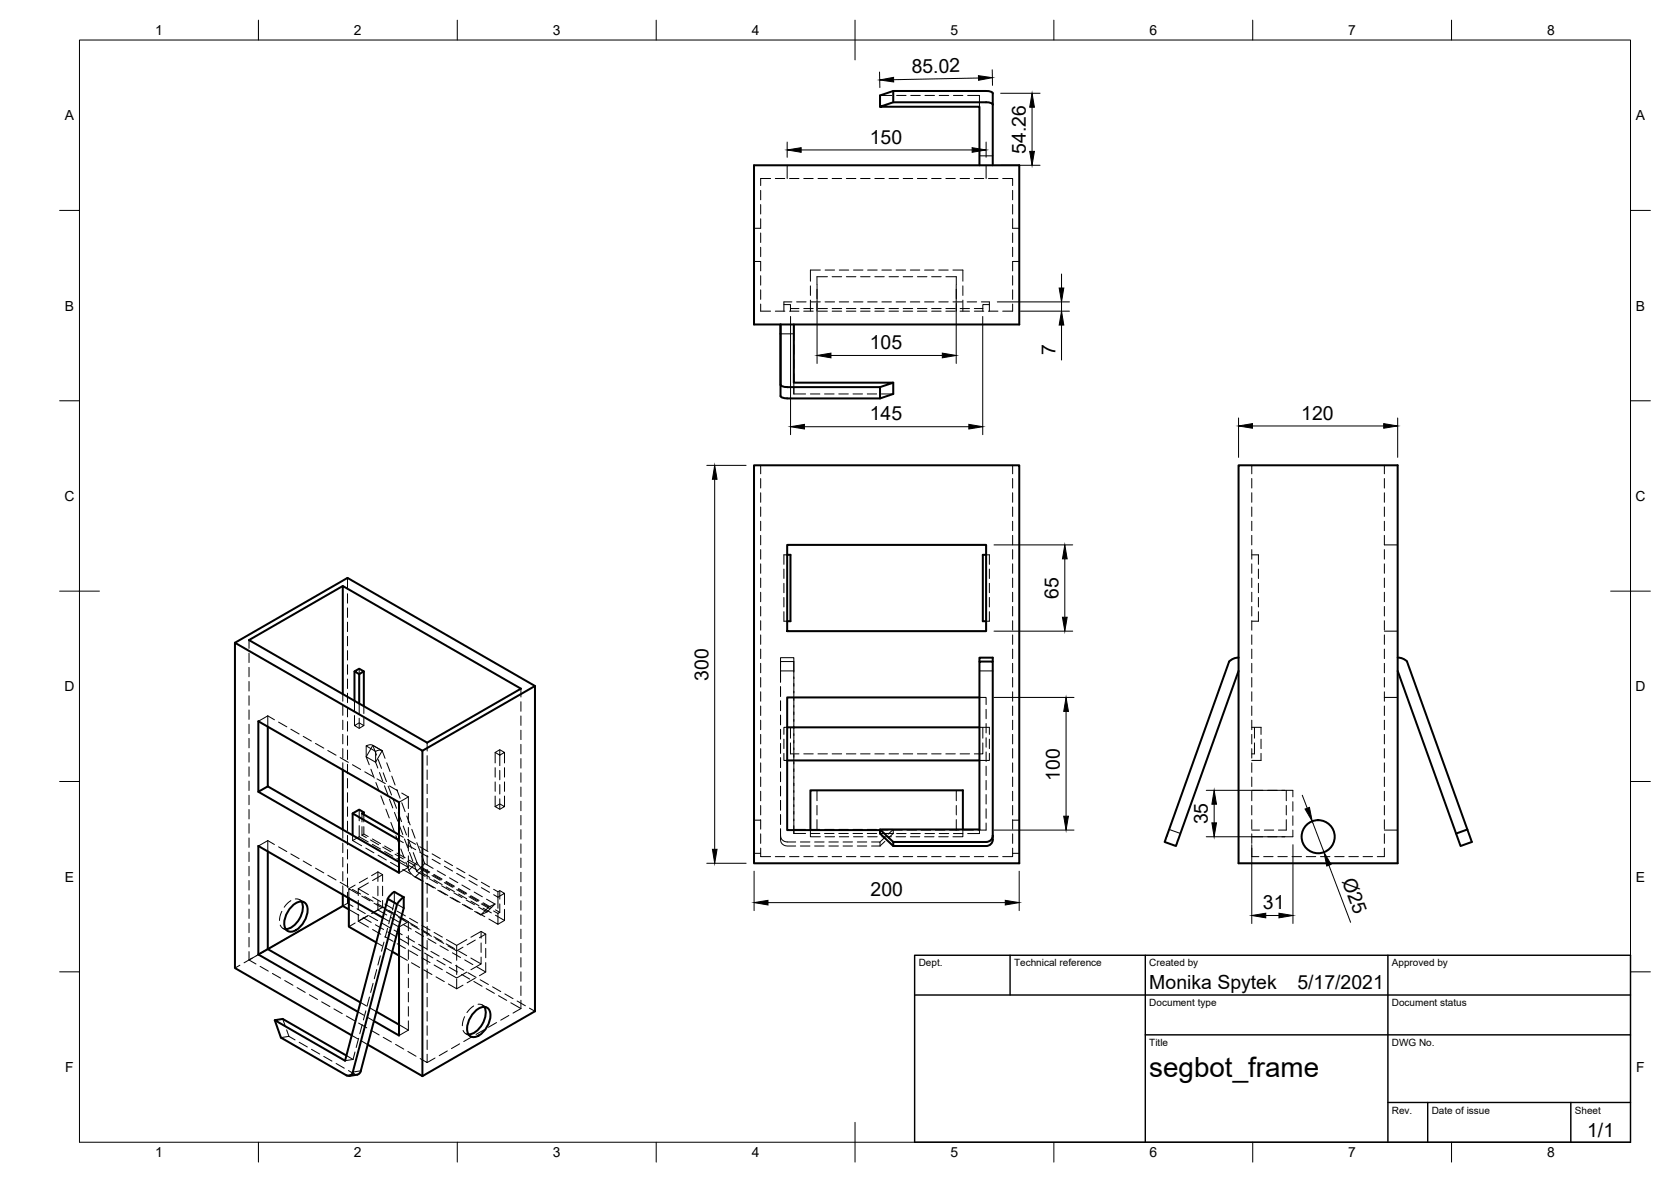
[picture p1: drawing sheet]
<svg xmlns="http://www.w3.org/2000/svg" width="420mm" height="297mm" viewBox="0 0 420 297" stroke-linecap="round" stroke-linejoin="round" font-family="sans-serif">
<!-- layer: Hidden -->
<g fill="none" stroke="#000" stroke-width=".25">
<path d="M221.3 24h2.9M225.4 24h2.4M229 24h2.4M232.6 24h2.4M236.2 24h2.3M239.7 24h2.4M243.3 24h3v2.8M246.3 39.2h3.3M191.3 47.8v2.4M191.3 51.4v2.4M191.3 55v2.4h-1.7M191.3 58.6v2.3"/>
<path d="M193.8 44.9h-2.5v1.7M194.9 44.9h2.4M197.9 41.5v3.4M198.5 44.9h2.4M202.1 44.9h2.4M205.7 44.9h2.3M209.2 44.9h2.4M212.8 44.9h2.4M216.4 44.9h2.4M220 44.9h2.3M223.5 44.9h2.4M227.1 44.9h2.4"/>
<path d="M230.7 44.9h2.4M234.3 44.9h2.3M237.8 44.9h2.4M241.4 44.9h2.4M245 44.9h2.4M247.9 41.5v3.4M248.5 44.9h2.4M252.1 44.9h2.5v1.7M254.6 47.8v2.4M254.6 51.4v2.4M254.6 55v2.4h1.7M254.6 58.6v2.3"/>
<path d="M189.6 65.7h1.7v2.4M191.3 62.1v2.4M191.3 69.3v2.4M191.3 72.8v2.4M191.3 76.4v1.8h2.5M194.9 78.2h2.4M197.1 76.5h1.7v1M198.5 78.2h2.4M198.8 77.5v.7M198.8 77.5h2.1M199.1 75.9h-2v2.3M200.3 75.9h2.4"/>
<path d="M202.1 77.5h2.4M202.1 78.2h2.4M203.8 71.8v2.4M203.8 75.4v2.8M203.9 75.9h2.4M205.4 72.7v2.4M205.4 76.2v2M205.7 77.5h2.3M205.7 78.2h2.3M206.3 67.9h-2.5v2.8M207.5 75.9h2.3M207.5 67.9h2.3"/>
<path d="M208 69.5h-2.6v2M209.2 77.5h2.4M209.2 69.5h2.4M209.2 78.2h2.4M211 75.9h2.4M211 67.9h2.4M212.8 77.5h2.4M212.8 69.5h2.4M212.8 78.2h2.4M214.6 75.9h2.4M214.6 67.9h2.4M216.4 77.5h2.4"/>
<path d="M216.4 69.5h2.4M216.4 78.2h2.4M218.2 75.9h2.4M218.2 67.9h2.4M220 77.5h2.3M220 69.5h2.3M220 78.2h2.3M221.7 75.9h2.4M221.7 67.9h2.4M223.5 77.5h2.4M223.5 69.5h2.4M223.5 78.2h2.4"/>
<path d="M225.3 75.9h2.4M225.3 67.9h2.4M227.1 77.5h2.4M227.1 69.5h2.4M227.1 78.2h2.4M228.9 75.9h2.4M228.9 67.9h2.4M230.7 77.5h2.4M230.7 69.5h2.4M230.7 78.2h2.4M232.5 75.9h2.3M232.5 67.9h2.3"/>
<path d="M234.3 77.5h2.3M234.3 69.5h2.3M234.3 78.2h2.3M236 75.9h2.4M236 67.9h2.4M237.8 69.5h2.7v2M237.8 77.5h2.4M237.8 78.2h2.4M239.6 75.9h2.4M239.6 67.9h2.5v2.8M240.5 72.7v2.4M240.5 76.2v2"/>
<path d="M241.4 77.5h2.4M241.4 78.2h2.4M242.1 71.8v2.4M242.1 75.4v2.8M243.2 75.9h2.4M245 77.5h2.1M245 78.2h2.4M246.8 75.9h2v2.3M247.1 77.5v.7M248.5 78.2h2.4M248.8 76.5h-1.7v1M254.6 62.1v2.4"/>
<path d="M254.6 69.3v2.4M254.6 72.8v2.4M254.6 76.4v1.8h-2.5M256.3 65.7h-1.7v2.4M196.3 83.9h3.3M199.6 81.5v4M199.6 86.7v2.4M199.6 90.3v2.3M199.6 93.8v5.2h3M203.8 99h2.3M207.3 99h2.4M210.9 99h2.4"/>
<path d="M214.5 99h2.4M218.1 99h2.3M221.6 99h3M191.3 116.9v2.2M254.6 116.9v2.2M314.7 116.9v2.2M348.1 116.9v2.2M191.3 120.3v2.3M191.3 123.8v2.4M191.3 127.4v2.4M191.3 131v2.4M191.3 134.5v2.4"/>
<path d="M191.3 138.1v2.4M197.9 139.4h-.8v2.4M247.9 139.4h.9v2.4M254.6 120.3v2.3M254.6 123.8v2.4M254.6 127.4v2.4M254.6 131v2.4M254.6 134.5v2.4M254.6 138.1v2.4M314.7 139.4h1.7v2.4M314.7 120.3v2.3M314.7 123.8v2.4"/>
<path d="M314.7 127.4v2.4M314.7 131v2.4M314.7 134.5v2.4M314.7 138.1v2.4M348.1 134.5v2.4h3.3M348.1 120.3v2.3M348.1 123.8v2.4M348.1 127.4v2.4M348.1 131v2.4M348.1 138.1v2.4M87.4 145.2v2.8M87.4 149.2v2.4"/>
<path d="M87.4 152.8v2.4M87.4 156.3v2.4M87.4 159.9v2.4M191.3 141.7v2.4M191.3 145.3v2.3M191.3 148.8v2.4M191.3 152.4v2.4M191.3 156v2.4M191.3 159.6v2.3M197.1 143v2.4M197.1 146.6v2.4M197.1 150.1v2.4"/>
<path d="M197.1 153.7v2.4h.8M248.8 143v2.4M248.8 146.6v2.4M248.8 150.1v2.4M248.8 153.7v2.4h-.9M254.6 141.7v2.4M254.6 145.3v2.3M254.6 148.8v2.4M254.6 152.4v2.4M254.6 156v2.4M254.6 159.6v2.3M314.7 141.7v2.4"/>
<path d="M314.7 145.3v2.3M314.7 148.8v2.4M314.7 152.4v2.4M314.7 156v2.4M314.7 159.6v2.3M316.4 153.7v2.4h-1.7M316.4 143v2.4M316.4 146.6v2.4M316.4 150.1v2.4M348.1 158.6h3.3M348.1 141.7v2.4M348.1 145.3v2.3"/>
<path d="M348.1 148.8v2.4M348.1 152.4v2.4M348.1 156v2.4M348.1 159.6v2.3M62.6 160.9v2M62.6 164.1v2.4M62.6 167.7v2.4M62.6 171.3v2.4M62.6 174.8v2.4M62.6 178.4v2.4M67.3 179.9v2.7M67.3 179.9l-2.3 1.4"/>
<path d="M67.3 179.9l1.7 1M86.2 174.4v1.8M86.2 177.4v2.4M87.4 163.5v2.4M87.4 167.1v2.3M87.4 170.6v2.4M87.4 174.2v2.4M87.4 177.8v2.4M89.1 176.1v2.5M89.1 179.8v2.5M90.3 168v1.4M90.3 176.8v2.5"/>
<path d="M91.5 177.5v1.8M131 173.1v2.1M131 176.3v2.4M131 179.9v2.4M191.3 163.1v2.4M191.3 166.7v2.4M191.3 170.3v2.4M191.3 173.8v2.4M191.3 177.4v2.4M196.3 168.6v-3.3h3.3v3.3h-3.3v2.8M196.3 167.9v-1.6h3.3v43.2h3M196.3 169.1v2.4"/>
<path d="M196.3 172.6v2.4M196.3 176.1v2.5M196.3 179.7v2.5M246.3 175.3h1.6v1.8M246.3 168.6h3.3M247.9 178.3v2.3M254.6 163.1v2.4M254.6 166.7v2.4M254.6 170.3v2.4M254.6 173.8v2.4M254.6 177.4v2.4M314.7 163.1v2.4"/>
<path d="M314.7 166.7v2.4M314.7 170.3v2.4M314.7 173.8v2.4M314.7 177.4v2.4M348.1 175.3h3.3M348.1 163.1v2.4M348.1 166.7v2.4M348.1 170.3v2.4M348.1 173.8v2.4M348.1 177.4v2.4M62.6 182v2.4M62.6 185.6v2.3"/>
<path d="M62.6 189.1v2.4M62.6 192.7v2.4M62.6 196.3v2.4M62.6 199.8v2.4M70 181.5l2.1 1.2M73.1 183.2l2.1 1.3M76.2 185l2.1 1.2M79.3 186.8l2.1 1.2M82.4 188.6l2.1 1.2M85.5 190.4l2.1 1.2M86.2 181v2.4M86.2 184.5v2.4"/>
<path d="M86.2 188.1v2.4M86.2 191.7v1.8M87.4 181.3v2.4M87.4 184.9v2.4M87.4 188.5v2.4M87.4 192.1v2.3M87.4 195.6v2.4M87.4 199.2v2.4M88.6 192.2l2.1 1.2M89.1 182.3l1.2-.6 1.2 .6-1.2 .7zM90.3 180.5v2.5M91.5 180.5v1.8"/>
<path d="M91.7 194l2.1 1.1M92.1 187.5v2.7M93.3 193.3l.8 2.2M93.7 187.3l-.5-.2-1.1 .4 2.3 1.3M93.7 187.3l1 2.4M93.7 187.3l2.4 1.4M94.4 191.5l-2.3-1.3 .7 2M94.4 191.5l.6 1.5M94.5 196.6l.9 2.3M94.8 195.7l2.1 1.2M95.1 190.9l.8 2.2M95.4 194.1l.8 2.2"/>
<path d="M95.8 200l.8 2.2M96.1 188.7l-.6-.2-1.1 .3v2.7M96.1 188.7l.7 1.9M96.4 194.2l.8 2.2M96.7 197.5l.8 2.2M97.2 191.7l.9 2.2M97.6 197.6l.8 2.2M97.9 197.5l2.1 1.2M98.5 195l.8 2.3M99.8 198.4l.8 2.2M101 199.3l1.7 1M107.4 186.6v2.1"/>
<path d="M107.4 189.9v2.4M107.4 193.5v2.4M107.4 197.1v2.3M124.5 189.1l1.2-.7 1.2 .7-1.2 .7zM124.5 189.1v2.6M124.5 192.9v2.4M124.5 196.5v2.4M125.7 188.4v4M125.7 193.6v2.4M125.7 197.2v2.3M126.9 189.1v2.6M126.9 192.9v2.4"/>
<path d="M126.9 196.5v2.4M131 183.5v2.4M131 187.1v2.3M131 190.6v2.4M131 194.2v2.4M131 197.8v2.4M191.3 181v2.4M191.3 184.6v2.4M191.3 188.1v2.4M191.3 191.7v2.4M191.3 195.3v2.4M191.3 198.8v2.4"/>
<path d="M196.3 183.3v2.4M196.3 186.8v2.5M196.3 190.4v2.5M196.3 194v2.5M196.3 197.6v2.4M197.1 189.3v1.8h.8M197.1 185.7v2.4M197.9 182.8h-.8v1.8M198.8 182.8v2.7M198.8 186.7v2.7h2.1M202.1 189.4h2.4M205.4 198.6v2.6"/>
<path d="M205.7 189.4h2.3M209.2 189.4h2.4M212.8 189.4h2.4M216.4 189.4h2.4M220 189.4h2.3M223.5 189.4h2.4M227.1 189.4h2.4M230.7 189.4h2.4M234.3 189.4h2.3M237.8 189.4h2.4M240.5 198.6v2.6M241.4 189.4h2.4"/>
<path d="M246.3 182.8h2.5v1.8M247.1 186.7v2.7h-2.1M247.1 182.8v2.7M247.9 181.8v2.4M247.9 185.4v2.4M247.9 189v2.4M247.9 192.5v2.4M247.9 196.1v2.4M247.9 199.7v2.4M248.8 189.3v1.8h-2.5M248.8 185.7v2.4M254.6 181v2.4"/>
<path d="M254.6 184.6v2.4M254.6 188.1v2.4M254.6 191.7v2.4M254.6 195.3v2.4M254.6 198.8v2.4M314.7 182.8h2.4v1.8M314.7 198.6h2.8M314.7 181v2.4M314.7 184.6v2.4M314.7 188.1v2.4M314.7 191.7v2.4M314.7 195.3v2.4"/>
<path d="M314.7 198.8v2.4M315.4 186.7v2.7h-.7M315.4 182.8v2.7M317.1 185.7v2.4M317.1 189.3v1.8h-2.4M318.7 198.6h2.4M322.3 198.6h2.8v1.7M323.4 198.6v2.6M348.1 181v2.4M348.1 184.6v2.4M348.1 188.1v2.4M348.1 191.7v2.4"/>
<path d="M348.1 195.3v2.4M348.1 198.8v2.4M62.6 203.4v2.4M62.6 207v2.4M62.6 210.6v2.3M62.6 214.2v2.3M62.6 217.7v2.4M67.3 211.3v2.7M67.3 211.3l-2.3 1.3M67.3 211.3l1.7 .9M70 212.8l2.1 1.2M73.1 214.6l2.1 1.2"/>
<path d="M76.2 216.4l2.1 1.2M79.3 218.2l2.1 1.2M82.4 219.9l2.1 1.2M86.2 208.5v2.2M86.2 211.9v2.4M86.2 215.5v2.4M86.2 219v2.4M87.4 202.8v2.4M87.4 206.4v2.3M87.4 209.9v2.4M87.4 213.5v2.4M87.4 217.1v2.4"/>
<path d="M88.7 209.9v1.3l2.2 1.3M90.3 203.5v2.8M90.3 207.5v2.8M90.3 210.3l-1.6 .9M90.3 210.3l2.3 1.3M91 204.4v2.2M91 207.7v2.2M91 209.9l1.1 .6M91.5 207.7v1.9l-.5 .3M91.5 204.7v1.9M91.5 209.6l1.1 .6M92 213.1l2 1.2"/>
<path d="M93.2 211.1l2 1.2M93.6 210.8l2.1 1.2M93.6 212.2l2.1 1.2M95 219.1v2.4M95 219.1l-1.6 1M95 219.1l1.2 .7M95.1 214.9l2 1.2M96.2 219.8l-2.5 1.5M96.2 219.8v1.7M96.2 212.9l2.1 1.2M96.7 212.6l2.1 1.2M96.7 214l2.1 1.2"/>
<path d="M97 203.3l.9 2.3M97.9 200.8l.9 2.2M98.2 216.7l2 1.2M98.3 206.7l.8 2.2M98.9 200.9l.8 2.2M99.2 204.2l.8 2.2M99.3 214.7l2.1 1.1M99.5 210l.9 2.2M99.8 214.4l2.1 1.2M99.8 215.8l2.1 1.1M100.1 204.2l.9 2.3M100.3 216.6l2.4 1.4"/>
<path d="M100.3 209.8l1.1 .6M100.3 211.1l1.1 .7M100.4 207.5l.9 2.2M100.8 213.3l.8 2.3M101 201.7l.9 2.2M101.3 218.5l2 1.2M101.4 207.6l.8 2.2M101.7 210.8l.9 2.3M102.1 216.7l1.1 2.7 1 .9 1.7 1M102.3 205.1l.8 2.2M102.4 216.4l2.1 1.2M102.4 211l2.1 1.2"/>
<path d="M102.4 212.4l2.1 1.1M102.6 210.9l.9 2.3M102.7 200.3v2.9M102.7 204.4v2.3M102.7 207.9v2.4M102.7 211.5v2.4M102.7 215.1v2.9M102.7 200.3l-2.4 1.3M102.7 218l-2.4 1.3M102.9 216.2l2.1 1.2M102.9 217.5l2.1 1.2M103 214.2l.8 2.2"/>
<path d="M103.5 208.4l.9 2.2M103.9 214.3l1.3 3.1 1 .9 1.7 1M104.2 217.5l.6 1.5M104.8 219l2.1 1.2M104.8 211.8l.8 2.2M105.5 212.8l2.1 1.2M105.5 218.2l2.1 1.2M105.5 214.2l2.1 1.1M106 218l2.1 1.1M106 219.3l2.1 1.2M106.1 215.1l.7 1.9M106.8 217l-2 2"/>
<path d="M106.8 217l2.1 1.2M107.4 200.6v2.4M107.4 204.2v2.4M107.4 207.8v2.4M107.4 211.4v2.3M107.4 214.9v2.4M107.4 218.5v2.4M108.6 214.6l2.1 1.2M108.6 215.9l2.1 1.2M109 219.9l2 1.2M109.1 219.7l2.1 1.2M109.9 218.8l2.1 1.2"/>
<path d="M111.7 216.4l2.1 1.1M111.7 217.7l2.1 1.2M114.8 218.1l2.1 1.2M114.8 219.5l2.1 1.2M117.9 219.9l2.1 1.2M124.5 202.7l1.2-.7 1.2 .7-1.2 .7zM124.5 200.1v2.6M125.7 200.7v2.7M126.9 200.1v2.6M131 201.3v2.4M131 204.9v2.4M131 208.5v2.4"/>
<path d="M131 212.1v2.3M131 215.6v2.4M131 219.2v2.4M189.6 214.4h1.7M189.6 206.1h1.7M191.3 202.4v2.4M191.3 206v2.4M191.3 209.6v2.3M191.3 213.1v2.2h2.5M194.9 215.3h2.4M196.3 210a1.63 1.63 0 0 0 1.6 1.6h2.2M196.3 208.3v2.7a1.63 1.63 0 0 0 1.6 1.6h2.2"/>
<path d="M196.3 201.1v2.5M196.3 204.7v2.5M198.5 215.3h2.4M199.6 208.4h3M201.3 212.6h2.3M201.3 211.6h2.3M202.1 215.3h2.4M203.8 208.6v1.7h2.5M203.8 209.5h2.3M203.8 208.4h2.3M204.8 212.6h2.4M204.8 211.6h2.4"/>
<path d="M205.4 202.4v2.4M205.4 206v2.6M205.7 215.3h2.3M207.3 209.5h2.4M207.3 208.4h2.4M207.5 210.3h2.3M208.4 212.6h2.4M208.4 211.6h2.4M209.2 215.3h2.4M210.9 209.5h2.4M210.9 208.4h2.4M211 210.3h2.4"/>
<path d="M212 212.6h2.4M212 211.6h2.4M212.8 215.3h2.4M214.5 209.5h2.4M214.5 208.4h2.4M214.6 210.3h2.4M215.6 212.6h2.3M215.6 211.6h2.3M216.4 215.3h2.4M218.1 209.5h2.3M218.1 208.4h2.3M218.2 210.3h2.4"/>
<path d="M219.1 211.6h2.2v1M219.1 212.6h2.2M220 215.3h2.3M221.3 208.6h2M221.6 208.4h3M221.7 210.3h2.4M222.5 211.4l-1.2 1.2M222.5 210.4l-1.2 1.2M223.5 215.3h2.4M224.5 208.6h2.4M224.6 209.5l-1.2 1.1M224.6 209.5h-3.3"/>
<path d="M224.6 208.4v1.1M224.6 208.4l-1.2 1.2M225.3 210.3h2.4M225.4 209.5h2.4M227.1 215.3h2.4M228 208.6h2.4M228.9 210.3h2.4M229 209.5h2.4M230.7 215.3h2.4M231.6 208.6h2.4M232.5 210.3h2.3M232.6 209.5h2.4"/>
<path d="M234.3 215.3h2.3M235.2 208.6h2.4M236 210.3h2.4M236.2 209.5h2.3M237.8 215.3h2.4M238.8 208.6h2.4M239.7 209.5h2.4M240.5 202.4v2.4M240.5 206v2.6M241.4 215.3h2.4M242.1 208.5v1.8h-2.5M242.4 208.6h2.3"/>
<path d="M245 215.3h2.4M246.3 208.5v1h-3M247.9 206.8v1.8h-2M247.9 203.2v2.4M248.5 215.3h2.4M254.6 213.1v2.2h-2.5M254.6 202.4v2.4M254.6 206v2.4M254.6 209.6v2.3M254.6 214.4h1.7M254.6 206.1h1.7M294 208.4l2.8 1.1"/>
<path d="M314.7 208.6h2M314.7 213.1v2.2h1.8M314.7 210.3h2.8M314.7 202.4v2.4M314.7 206v2.4M314.7 209.6v2.3M317.7 215.3h2.4M317.9 208.6h2.4M318.7 210.3h2.4M321.3 215.3h2.4M323.4 206v2.6h-1.9M323.4 202.4v2.4"/>
<path d="M324.9 215.3h2.4M325.1 208.6v1.7h-2.8M325.1 201.5v2.3M325.1 205v2.4M328.4 215.3h2.4M332 215.3h2.4M335.6 215.3h2.4M339.2 215.3h2.3M342.7 215.3h2.4M348.1 208.6h3.3M348.1 213.1v2.2h-1.8M348.1 202.4v2.4"/>
<path d="M348.1 206v2.4M348.1 209.6v2.3M62.6 221.3v2.4M62.6 224.9v2.3M62.6 228.4v2.4M62.6 232v2.4M62.6 235.6v2.4M62.6 239.1v2.1M66.5 239l-2 1.2M67.4 238.5l-1.9 1.1M69.6 237.2l-2.1 1.2M70.5 232.5l.4 .6 .9 .4"/>
<path d="M70.9 229l-.5 1.3-.1 1M71.1 233.3l1.2 .7M72.7 235.4l-2.1 1.2M73.1 226.3l-1.6 1.7M74.3 225.9l1 .2 .5 .5M75.3 226.1l1.2 .7M75.8 233.6l-2.1 1.3M78.9 231.9l-2.1 1.2M82 230.1l-2.1 1.2M85.1 228.3l-2.1 1.2M85.5 221.7l2.1 1.2M86.2 222.6v2.2"/>
<path d="M87.4 224.2v2.8l1.4 .8M87.4 220.6v2.4M87.4 227l-1.3 .7M87.7 228.5l2.6 1.5M88.6 223.5l2.1 1.2M89.3 232l-1.6 .9M89.3 222.4l-1.6 .9M89.8 228.4l2 1.2M89.9 224.6l-2.2-1.3v2.4M90.1 226.2v2.4M90.1 229.8v1.7M90.1 231.5l2.5 1.5"/>
<path d="M91 225.2l2 1.2M91.3 230.6l2 1.2M91.7 225.3l2.1 1.2M92.4 230.2l-2.1 1.2M92.4 220.6l-2.1 1.2M92.6 230l-2.5 1.5M92.6 221.9l-2.5 1.4M92.6 224.8l-2.5-1.5v1.8M92.9 230.2l2.1 1.2M93.7 225.4l2 1.2M93.7 233.6l2 1.2M94 227l2.1 1.2"/>
<path d="M94.4 232.4l2.1 1.2M94.6 236.8l1.5 .9M94.8 227.1l2.1 1.2M95 222.7v2.4M95 226.3v2.4M95 228.7l-1.6 .9M95 228.7l2.2 1.2M96 232l2 1.1M96.2 226.3v1.7l-2.5 1.5M96.2 222.7v2.4M96.2 228l2.6 1.5M96.2 230.6l1.5 .9"/>
<path d="M96.5 236.8l-.6 2.2M96.8 227.2l2 1.2M96.8 235.4l2 1.2M97.1 238.3l1.5 .8M97.2 228.8l2 1.2M97.5 233.3l-.7 2.3M97.5 234.2l2 1.2M97.9 228.9l2.1 1.1M98.3 230.5l2 1.2M98.4 229.8l-.7 2.3M98.8 232.1l1.5 .8M99.1 233.7l2 1.2"/>
<path d="M99.1 226.9l-.4 1.8M99.1 226.9l2.4 1.3M99.1 224.1v2.8M99.8 230.1l2.1 1.2M99.9 229l2 1.2M99.9 237.2l2 1.1M100.2 230.6l2.1 1.1M100.6 236l2 1.1M101 230.6l1.7 1M101.4 232.3l2 1.2M102.2 235.5l2 1.2M102.7 231.6l-2.4 1.4"/>
<path d="M102.7 231.6v2.3M102.7 235.1v2.4M102.7 238.7v2.4M102.9 231.8l2.1 1.2M103 230.8l2 1.2M103 238.9l2 1.2M103.3 232.3l2.1 1.2M103.7 237.7l2 1.2M104.4 220.3l2 1.2M104.5 234.1l2 1.2M105.3 237.3l2 1.2M106 233.6l2.1 1.2"/>
<path d="M106.1 232.5l2 1.2M106.4 234.1l2.1 1.2M106.8 239.5l2 1.2M107 221.9l2 1.2M107.4 222.1v2.4M107.4 225.6v2.4M107.4 229.2v2.4M107.4 232.8v2.4M107.4 236.4v2.3M107.4 239.9v2.4M107.4 222l2.1 1.2M107.5 235.9l2.1 1.2"/>
<path d="M107.9 220.8l2.1 1.2M108.4 239.1l2 1.2M108.6 220l2.1 1.2M109.1 221.1l2.1 1.2M109.1 235.4l2.1 1.2M109.2 234.3l2 1.2M109.5 235.9l2.1 1.2M110.1 223.7l2 1.2M110.6 223.8l2 1.2M110.6 237.7l2.1 1.2M111 222.6l2.1 1.2M111.7 221.8l2.1 1.2"/>
<path d="M112.1 221.7l2 1.2M112.2 221.5l2.1 1.2M112.2 222.9l2.1 1.2M112.2 237.2l2.1 1.2M112.2 236.1l2.6 1.5v1.4M112.6 237.7l2.2 1.3M113 220.6l2.1 1.2M113.2 225.5l2 1.2M113.6 225.6l2.1 1.2M113.7 239.4l2.1 1.2M114.1 224.4l2.1 1.2M114.8 223.6l2.1 1.2"/>
<path d="M114.8 239v2.3M115.2 223.5l2 1.2M115.3 223.3l2 1.2M115.3 224.7l2 1.2M115.3 239l2 1.2M116.1 222.4l2.1 1.2M116.2 227.3l2.1 1.1M116.4 238l-1.6 1M116.7 227.4l2.1 1.2M117.2 226.2l2.1 1.2M117.4 236.1l-2.6 1.5M117.9 225.3l2.1 1.3"/>
<path d="M117.9 221.3l2.1 1.2M118.3 225.3l2 1.1M118.4 225.1l2.1 1.2M118.4 226.4l2.1 1.2M119.2 224.2l2.1 1.2M119.3 229l1.6 .9 1.5-.7M119.5 236.2l-2 1.2M119.8 229.2l2.1 1.2M120.3 228l2.1 1.2M121 234.1v1.7M121 237v2.3M121 227.1l2.1 1.2"/>
<path d="M121 221.7l2.1 1.2M121 223.1l2.1 1.1M121.3 227.1l1.6 .9-2 1.9M121.5 226.9l2 1.2M121.5 228.2l2 1.2M122.1 234.7l-1.1-.6-2.6 1.4M122.1 234.7l-1.6 1M122.1 234.7v2.4M122.1 238.3v2.4M122.3 226l2.2 1.2M124.1 223.5l1.1 .6v1.4M124.1 224.8l1.1 .7"/>
<path d="M124.5 227.2l-2.1 2M124.5 227.2l-1.6 .8M124.6 228.6l1.1 .7-.5 .3-1.1-.7M124.6 230l2.3 1.3M125.2 229.5v2.8l-2.3-1.3M125.2 224.1l.5-.3 1.2 .7-1.7 1M125.2 225.5v2.8M125.7 223.8v2.2M125.7 227.1v2.2M126.9 228.5v2.8l-1.7 1M126.9 224.5v2.8M131 222.8v2.4"/>
<path d="M131 226.4v2.3M131 229.9v2.4M131 233.5v2.4M131 237.1v2.3M60.3 242.6l-1.2 .7M62.6 241.2l1.8 1.1M63.4 240.8l-2 1.2M64.5 240.2l-1.9 1M65.4 242.9l2.1 1.1M68.5 244.6l2.1 1.2M71.1 256.1l.6 1.6M71.6 246.4l2.1 1.2"/>
<path d="M72.1 258.8l.5 1.6M74.7 248.2l2.1 1.2M77.8 250l2 1.2M80.9 251.8l2.1 1.1M84 253.5l2 1.2M87.1 255.3l2 1.2M90 254.3l1.5 .8M90.2 257.1l2 1.2M90.6 251.9l1.5 .9M91.1 257.5l-.6 2.3M92 254l-.6 2.3M92.5 255.7l1.5 .9"/>
<path d="M92.9 250.6l-.6 2.3M93.2 253.4l1.4 .8M93.3 258.9l2 1.2M93.8 247.1l-.6 2.3M94.7 243.7l-.6 2.3M95.6 240.2l-.6 2.3M100.3 257.5l2.4 1.4M100.3 240.1l2.1 1.2M102.7 258.9l-2.4 1.3M102.7 242.3v2.4M102.7 245.8v2.4M102.7 249.4v2.4"/>
<path d="M102.7 253v2.4M102.7 256.5v2.4M103.5 241.9l2 1.2M106.1 240.7l2 1.2M106.6 243.7l2 1.2M107.4 243.5v2.4M107.4 247.1v2.4M107.4 250.6v2.4M107.4 254.2v2.4M107.4 257.8v2.4M109.2 242.5l2 1.2M109.6 245.5l2.1 1.2"/>
<path d="M109.9 241.3l2 1.2M111.5 240.9l2 1.1M112.2 244.3l2.6 1.5 2.6-1.5M113 243.1l2 1.2M114.6 242.6l2 1.2M114.8 246.1v2.4l-2.1-1.2M114.8 242.5v2.4M116.1 244.9l2 1.1M116.4 247.6l-1.6 .9M116.4 258.9l.5 .7 .9 .4M116.8 255.5l-.4 1.3-.2 1M116.8 241.2l2.1 1.2"/>
<path d="M117.1 259.8l1.2 .6M117.6 244.4l2.1 1.2M118.4 240.8l2.6 1.4-2.6 1.5M119.1 252.8l-1.7 1.7M119.1 246.6l2.1 1.2M119.5 245.8l-2 1.2M119.9 243l2.2 1.3M120.2 252.4h.8l.8 .6M120.7 246.2l2.1 1.2M121 240.5v1.7M121.3 252.5l1.1 .7M121.8 258.8l-2.1 1.2"/>
<path d="M122.1 241.9v2.4l-1.6 .9M122.2 248.4l2.1 1.2M123.8 248l2.1 1.2M124.9 257l-2.1 1.2M125.3 250.2l2.1 1.2M126.9 249.8l2.1 1.2M128 255.2l-2.1 1.2M128.4 252l2.6 1.5M130 251.6l2.1 1.2M131 240.7v2.3M131 244.2v2.4M131 247.8v2.4"/>
<path d="M131 251.4v2.1M131 253.5l-2 1.1M133.1 253.4l1.4 .7M72.6 260.4l1.6 .9M72.6 260.4l-2 .4M75.2 261.9l2.1 1.2M78.3 263.7l2.1 1.2M81.4 265.5l2.1 1.2M84.5 267.3l2.1 1.1M87.1 265.3l1.7 .9M87.6 269l1.8 1 .4 .1M88.4 260.2l1.5 .9"/>
<path d="M88.8 266.2l-2 .4M89.3 264.4l-.5 1.8M90.2 260.9l-.6 2.3M91 261.6l1.5 .9M96.4 260.7l2 1.2M99.5 262.5l2 1.1M102.6 264.2l2 1.2M107.4 264.9v2.1l-1.8-1M107.4 261.4v2.3M109.4 265.9l-2 1.1M112.5 264.1l-2.1 1.2M115.6 262.3l-2.1 1.2"/>
<path d="M118.7 260.5l-2.1 1.2"/>
</g>
<!-- layer: Visible -->
<g fill="none" stroke="#000" stroke-width=".51">
<path d="M224.6 22.9l-3.3 1.1v2.8M247.9 25.7h-23.3l-3.3 1.1h25v14.7M247.9 22.9h-23.3v2.8M248 22.9l1.3 .2 .3 .3v18.1M248 25.7l1.3 .2 .3 .4M189.6 41.5h66.7v40h-66.7zM196.3 81.5v18l.3 .4 1.3 .2M196.3 96.7l.3 .3 1.3 .3M199.6 81.5v14.7h25l-3.3 1.1h-23.4M221.3 97.3v2.8h-23.4M224.6 96.2v2.8l-3.3 1.1M189.6 116.9h66.7v100h-66.7z"/>
<path d="M311.4 116.9h40v100h-40zM197.9 136.9h50v21.7h-50zM197.9 139.4h.9v16.7h-.9M247.9 139.4h-.8v16.7h.8M86.2 147.3l-23.6 13.6 44.8 25.7 23.6-13.5-44.8-25.8v27.1M59.1 161.5l28.3-16.3 47.1 27.2v81.7l-28.3 16.3M89.1 168.7l1.2-.7 1.2 .7-1.2 .7zM89.1 168.7v7.4M90.3 169.4v7.4M91.5 168.7v8.8M134.5 172.4l-28.3 16.3M246.3 166.3v-1h3.3v1"/>
<path d="M246.3 175.3h-48.4v33.3h23.4M309.1 166.3l-16.3 45.3 2.9 1 15.7-44M311.4 165.3l-1 .1-1.3 .8M351.4 168.6l15.8 44 2.9-1-1.1-3.1M351.4 165.3l1.1 .1 1.3 .8M353.8 166.3l15.2 42.2-2.9 1M67.3 197.6l-2.3 1.4v-17.7l35.3 20.3v17.7l-35.3-20.3M67.3 182.6v15M67.3 197.6l33 19M86.2 193.5v15M197.9 182.8h48.4M197.9 191.1h48.4"/>
<path d="M67.3 214v24.5M88.7 209.9v-5.5l11.6 6.7M91.5 204.2l-1.2-.7-1.6 .9M91.5 204.7v-.5l-.5 .2 9.3 5.4M221.3 208.5l3.3 3.1M242.1 208.5v-9.9h-38.3v10M247.9 211.6h-23.3v1M249.6 210a1.89 1.89 0 0 1-1.6 2.6M249.6 210v-43.7h-3.3v42.2h-25v1l3.3 3.1h23.3M249.6 210a1.62 1.62 0 0 1-1.6 1.6M65 239.9l25 14.4M67.3 238.5l23.3 13.4"/>
<path d="M67.3 238.5l-2.3 1.4M73.3 227.9a2.63 2.63 0 0 1 3.4-1 3.9 3.9 0 0 1-.2 4.7 4.2 4.2 0 0 1-3.9 2.5 2.65 2.65 0 0 1-.9-3.5l.6-1.5zM75.8 226.6a5.5 5.5 0 0 1-2.4 6.4l-1.6 .5M86.2 224.8v2.9l1.5 .8M86.2 227.7l-18.8 10.8M87.7 225.7v7.2l6.9 3.9M96.2 230.6l-31.2-18v27.3M98.6 239.1l1.7 1M100.3 232.9v27.3l-6.3-3.6M101.5 225.5l-2.4-1.4-1 .9-.6 .9M101.5 225.5v2.7l-10.8 40.9M101.5 225.5l-1.1 .9-.5 .8"/>
<path d="M69.1 256.4l1.5 4.4 16.6 9.4a1.07 1.07 0 0 0 1.5-.8M94.6 254.2l5.7 3.3M119.2 254.4a2.63 2.63 0 0 1 3.5-1 3.9 3.9 0 0 1-.2 4.6 4.2 4.2 0 0 1-4 2.5 2.65 2.65 0 0 1-.8-3.4l.6-1.5zM121.8 253a5.5 5.5 0 0 1-2.4 6.5l-1.6 .5M87.1 265.3l-16-9.2-2 .3 17.7 10.2 10.7-40.7 2.3 1.3-11.1 42.2M88.4 260.2l-29.3-16.9v-81.8l47.1 27.2v81.7M90.8 269.1a1.22 1.22 0 0 1-1 1l-2 .3M92.5 262.5l13.7 7.9"/>
<circle cx="331.4" cy="210.3" r="4.2"/>
</g>
<!-- layer: Hidden Narrow -->
<path d="M93.7 187.3l-1.6 2.9M96.1 188.7l-1.7 2.8M104.8 216.7l-2 2M106.4 218.4l-2 2M89.2 269.9l-2.1 .4" fill="none" stroke="#000" stroke-width=".25"/>
<!-- layer: Visible Narrow -->
<path d="M90.7 269.1l-2 .3" fill="none" stroke="#000" stroke-width=".25"/>
<!-- layer: Border -->
<g fill="none" stroke="#000" stroke-width=".25">
<path d="M20 10.1h390v276.9h-390zM65 5.1v5M115 5.1v5M165 5.1v5M215 5.1v10M265 5.1v5M315 5.1v5M365 5.1v5M15 52.9h5M410 52.9h5M15 100.7h5M410 100.7h5"/>
<path d="M15 148.6h10M405 148.6h10M15 196.4h5M410 196.4h5M15 244.2h5M410 244.2h5M65 287v5M115 287v5M165 287v5M215 282.1v9.9M265 287v5M315 287v5"/>
<path d="M365 287v5"/>
</g>
<!-- layer: TitleBlock -->
<path d="M230 240.1h180v46.9h-180zM230 250h180M254 240.1v9.9M288 240.1v46.9M349 240.1v46.9M288 260.1h122M349 277.1h61M359 277.1v9.9M395 277.1v9.9" fill="none" stroke="#000" stroke-width=".36"/>
<!-- layer: Dimensions -->
<g fill="none" stroke="#000" stroke-width=".25">
<path d="M221.1 18.1l.1 3.9M246 19.6l-21.3 .4M249.5 17.5l.1 3.9M197.9 35.7v3.8M201.4 37.7h43M247.9 35.7v3.8M251.6 23.4h9.9M259.5 27v11M251.6 41.5h9.9M198.8 79.5v29.7M205.4 71.5v19.8M240.4 71.5v19.8"/>
<path d="M247.1 79.5v29.7M250.8 75.9h18.1M256.6 78.2h12.3M266.9 68.9v3.5M266.9 75.9v2.3M208.9 89.3h28M266.9 81.7v8.8M177.7 117h9.9M202.3 107.2h41.3M311.4 105v9.9M314.9 107h33M351.4 105v9.9"/>
<path d="M179.7 120.4v93M249.9 136.9h19.8M249.9 158.6h19.8M267.7 140.4v14.7M249.9 175.3h20.1M268.1 178.8v26.3M303.3 198.6h19.8M327.4 199.8l1.3 3.3M177.7 216.9h9.9M189.6 218.9v9.9M249.9 208.6h20.1M256.3 218.9v9.9"/>
<path d="M303.3 210.3h19.8M305.3 202.1v4.7M314.7 212.3v19.8M325.1 212.3v19.8M329.9 206.4l3 7.8M334.1 217.4l5.5 14.4M193.1 226.8h59.7M318.3 230.1h3.3"/>
</g>
<g fill="#000" stroke="#000" stroke-width=".25">
<path d="M221.2 20.1l3.5-.7v1.2zM246 19l3.5 .5-3.5 .7zM197.9 37.7l3.5-.6v1.2zM244.4 37.1l3.5 .6-3.5 .6zM258.9 38h1.2l-.6 3.5zM259.5 23.4l.6 3.6h-1.2zM266.3 72.4h1.2l-.6 3.5zM205.4 89.3l3.5-.6v1.2zM236.9 88.7l3.5 .6-3.5 .6zM266.9 78.2l.6 3.5h-1.2zM198.8 107.2l3.5-.6v1.2zM243.6 106.6l3.5 .6-3.5 .6z"/>
<path d="M311.4 107l3.5-.5v1.1zM347.9 106.5l3.5 .5-3.5 .6zM179.7 117l.6 3.4h-1.2zM267.1 155.1h1.2l-.6 3.5zM267.7 136.9l.6 3.5h-1.2zM268.1 175.3l.5 3.5h-1.1zM179.1 213.4h1.2l-.6 3.5zM267.5 205.1h1.1l-.5 3.5zM305.3 198.6l.6 3.5h-1.2zM304.7 206.8h1.2l-.6 3.5zM328.1 203.3l1.1-.4 .7 3.5zM332.9 214.2l1.8 3-1.1 .4z"/>
<path d="M189.6 226.8l3.5-.5v1.1zM252.8 226.3l3.5 .5-3.5 .6zM314.7 230.1l3.6-.6v1.2zM321.6 229.5l3.5 .6-3.5 .6z"/>
</g>
<text font-size="7" x="289" y="270.6">segbot_frame</text>
<g font-size="4.9">
<text x="229.2" y="18.4" transform="rotate(-1 229.2 18.4)">85.02</text>
<text x="218.7" y="36.1">150</text>
<text x="257.9" y="38.6" transform="rotate(-90 257.9 38.6)">54.26</text>
<text x="218.7" y="87.8">105</text>
<text x="265.4" y="89.2" transform="rotate(-90 265.4 89.2)">7</text>
<text x="218.7" y="105.7">145</text>
<text x="327.2" y="105.5">120</text>
<text x="266.2" y="150.5" transform="rotate(-90 266.2 150.5)">65</text>
<text x="178.1" y="171" transform="rotate(-90 178.1 171)">300</text>
<text x="266.5" y="196.2" transform="rotate(-90 266.5 196.2)">100</text>
<text x="303.7" y="207.2" transform="rotate(-90 303.7 207.2)">35</text>
<text x="337.4" y="221.3" transform="rotate(69 337.4 221.3)">Ø25</text>
<text x="218.9" y="225.3">200</text>
<text x="317.5" y="228.5">31</text>
<text x="289" y="248.5">Monika Spytek</text>
<text x="326.2" y="248.5">5/17/2021</text>
<text x="399.1" y="285.7">1/1</text>
</g>
<g font-size="3.5">
<text x="39" y="8.8">1</text>
<text x="89" y="8.8">2</text>
<text x="139" y="8.8">3</text>
<text x="189" y="8.8">4</text>
<text x="239" y="8.8">5</text>
<text x="289" y="8.8">6</text>
<text x="339" y="8.8">7</text>
<text x="389" y="8.8">8</text>
<text x="16.3" y="30.2">A</text>
<text x="411.3" y="30.2">A</text>
<text x="16.3" y="78">B</text>
<text x="411.3" y="78">B</text>
<text x="16.2" y="125.9">C</text>
<text x="411.2" y="125.9">C</text>
<text x="16.2" y="173.7">D</text>
<text x="411.2" y="173.7">D</text>
<text x="16.3" y="221.6">E</text>
<text x="411.3" y="221.6">E</text>
<text x="16.4" y="269.4">F</text>
<text x="411.4" y="269.4">F</text>
<text x="39" y="290.8">1</text>
<text x="89" y="290.8">2</text>
<text x="139" y="290.8">3</text>
<text x="189" y="290.8">4</text>
<text x="239" y="290.8">5</text>
<text x="289" y="290.8">6</text>
<text x="339" y="290.8">7</text>
<text x="389" y="290.8">8</text>
</g>
<g font-size="2.5">
<text x="231" y="242.9">Dept.</text>
<text x="255" y="242.9">Technical reference</text>
<text x="289" y="242.9">Created by</text>
<text x="350" y="242.9">Approved by</text>
<text x="289" y="252.8">Document type</text>
<text x="350" y="252.8">Document status</text>
<text x="289" y="262.9">Title</text>
<text x="350" y="262.9">DWG No.</text>
<text x="350" y="279.9">Rev.</text>
<text x="360" y="279.9">Date of issue</text>
<text x="396" y="279.9">Sheet</text>
</g>
</svg>
